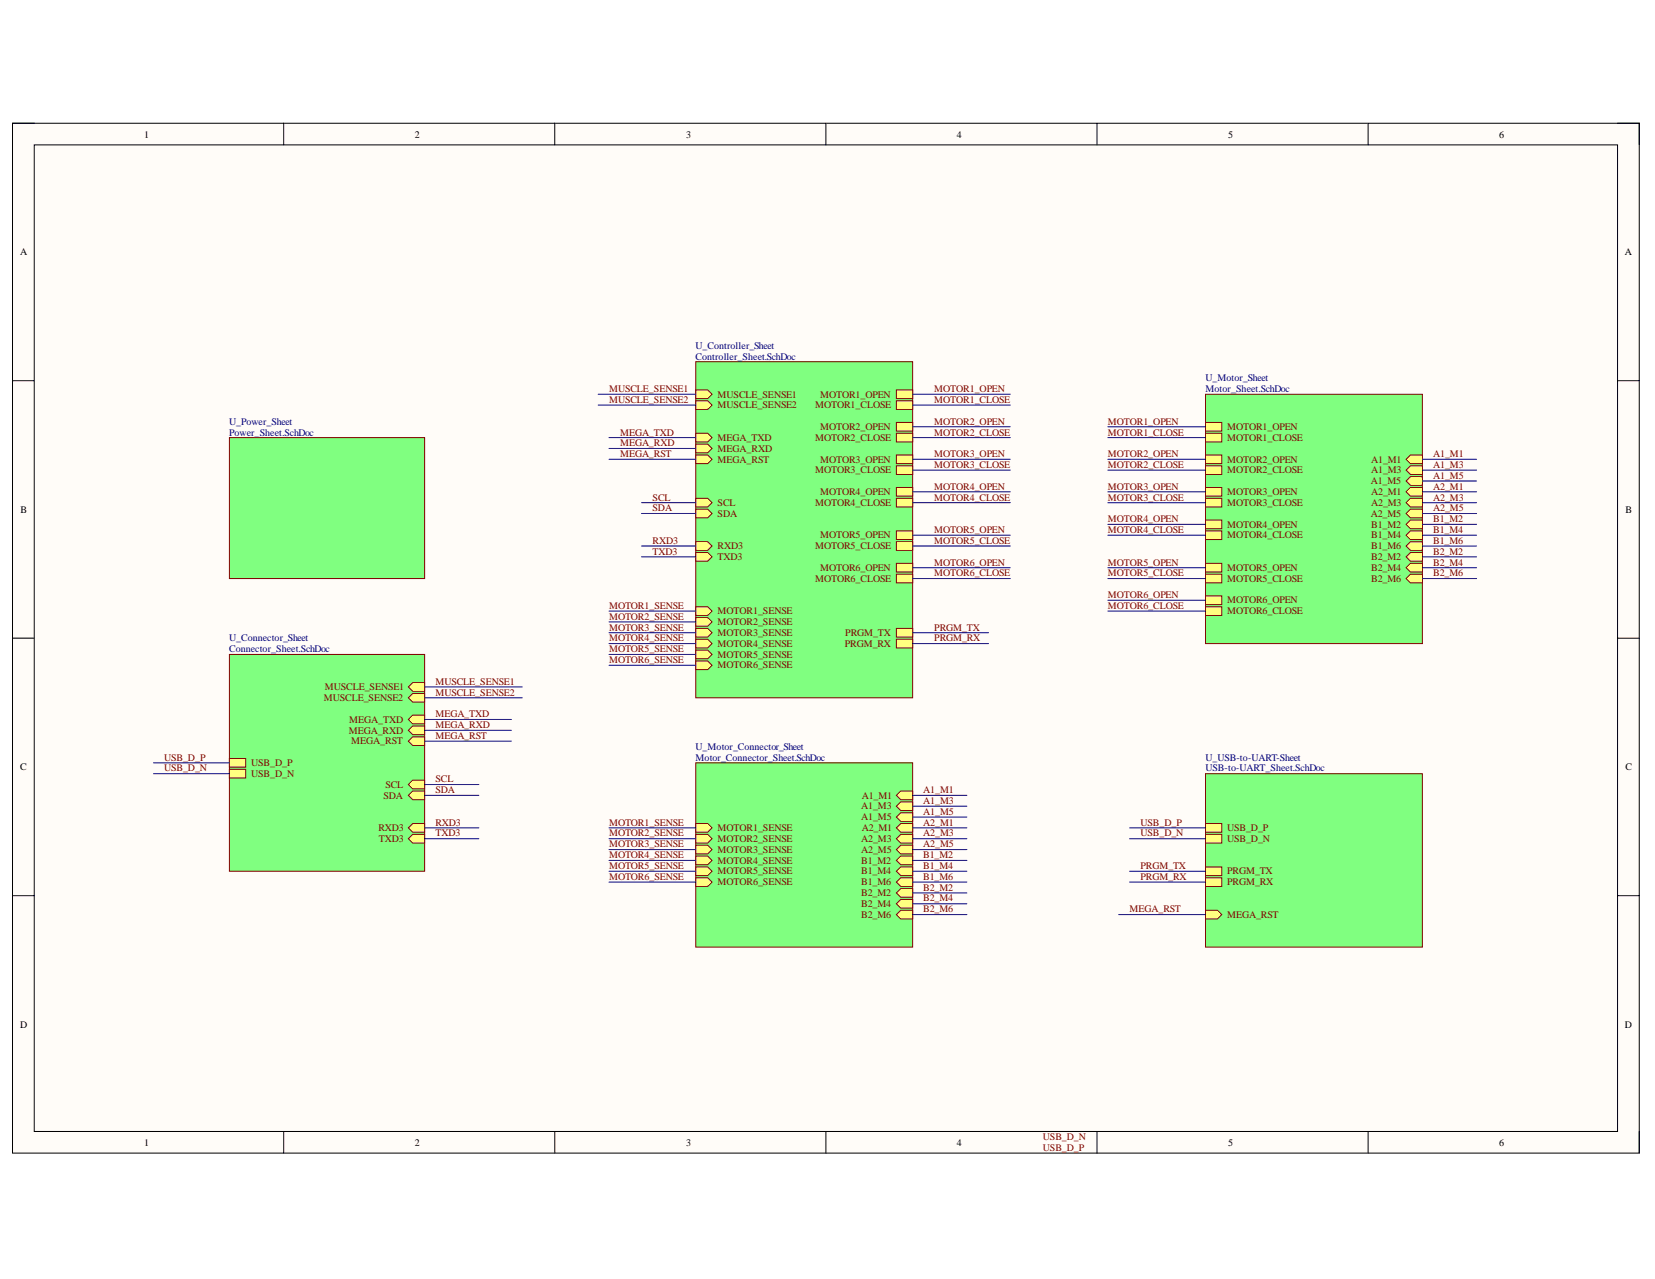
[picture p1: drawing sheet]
<svg xmlns="http://www.w3.org/2000/svg" width="279mm" height="216mm" viewBox="0 0 279 216" stroke-linecap="round" stroke-linejoin="round" font-family="sans-serif">
<path d="M2.1 20.8h274.6v173.8h-274.6z" fill-rule="evenodd" fill="#fffcf8"/>
<path d="M2.1 20.8h274.6v173.8h-274.6z" fill="none" stroke="#000" stroke-width=".17"/>
<path d="M5.8 24.5h267.3v166.5h-267.3z" fill-rule="evenodd" fill="#fffcf8"/>
<g fill="none" stroke="#000" stroke-width=".17">
<path d="M2.1 20.8h3.7M5.8 24.5h267.3v166.5h-267.3zM47.9 20.8v3.7M93.7 20.8v3.7M139.4 20.8v3.7M185.2 20.8v3.7M231 20.8v3.7M273.1 20.8h3.6v3.7M2.1 64.3h3.7M273.1 64.3h3.6M2.1 107.7h3.7M273.1 107.7h3.6"/>
<path d="M2.1 151.2h3.7M273.1 151.2h3.6M47.9 191v3.6M93.7 191v3.6M139.4 191v3.6M185.2 191v3.6M231 191v3.6M276.7 191v3.6"/>
</g>
<path d="M38.7 73.9h33v23.8h-33z" fill-rule="evenodd" fill="#80ff80"/>
<path d="M38.7 73.9h33v23.8h-33z" fill="none" stroke="#800000" stroke-width=".17"/>
<path d="M38.7 110.5h33v36.6h-33z" fill-rule="evenodd" fill="#80ff80"/>
<path d="M38.7 110.5h33v36.6h-33z" fill="none" stroke="#800000" stroke-width=".17"/>
<path d="M68.9 116l.8-.8h2v1.5h-2z" fill-rule="evenodd" fill="#ffff80"/>
<path d="M68.9 116l.8-.8h2v1.5h-2z" fill="none" stroke="#800000" stroke-width=".17"/>
<path d="M68.9 132.4l.8-.7h2v1.5h-2z" fill-rule="evenodd" fill="#ffff80"/>
<path d="M68.9 132.4l.8-.7h2v1.5h-2z" fill="none" stroke="#800000" stroke-width=".17"/>
<path d="M68.9 134.3l.8-.8h2v1.5h-2z" fill-rule="evenodd" fill="#ffff80"/>
<path d="M68.9 134.3l.8-.8h2v1.5h-2z" fill="none" stroke="#800000" stroke-width=".17"/>
<path d="M68.9 117.8l.8-.7h2v1.4h-2z" fill-rule="evenodd" fill="#ffff80"/>
<path d="M68.9 117.8l.8-.7h2v1.4h-2z" fill="none" stroke="#800000" stroke-width=".17"/>
<path d="M68.9 139.7l.8-.7h2v1.5h-2z" fill-rule="evenodd" fill="#ffff80"/>
<path d="M68.9 139.7l.8-.7h2v1.5h-2z" fill="none" stroke="#800000" stroke-width=".17"/>
<path d="M68.9 141.6l.8-.8h2v1.5h-2z" fill-rule="evenodd" fill="#ffff80"/>
<path d="M68.9 141.6l.8-.8h2v1.5h-2z" fill="none" stroke="#800000" stroke-width=".17"/>
<path d="M68.9 121.4l.8-.7h2v1.5h-2z" fill-rule="evenodd" fill="#ffff80"/>
<path d="M68.9 121.4l.8-.7h2v1.5h-2z" fill="none" stroke="#800000" stroke-width=".17"/>
<path d="M68.9 123.3l.8-.8h2v1.5h-2z" fill-rule="evenodd" fill="#ffff80"/>
<path d="M68.9 123.3l.8-.8h2v1.5h-2z" fill="none" stroke="#800000" stroke-width=".17"/>
<path d="M68.9 125.1l.8-.7h2v1.4h-2z" fill-rule="evenodd" fill="#ffff80"/>
<path d="M68.9 125.1l.8-.7h2v1.4h-2z" fill="none" stroke="#800000" stroke-width=".17"/>
<path d="M38.7 128h2.8v1.5h-2.8z" fill-rule="evenodd" fill="#ffff80"/>
<path d="M38.7 128h2.8v1.5h-2.8z" fill="none" stroke="#800000" stroke-width=".17"/>
<path d="M38.7 129.9h2.8v1.4h-2.8z" fill-rule="evenodd" fill="#ffff80"/>
<path d="M38.7 129.9h2.8v1.4h-2.8z" fill="none" stroke="#800000" stroke-width=".17"/>
<path d="M117.5 128.8h36.6v31.1h-36.6z" fill-rule="evenodd" fill="#80ff80"/>
<path d="M117.5 128.8h36.6v31.1h-36.6z" fill="none" stroke="#800000" stroke-width=".17"/>
<path d="M117.5 139h2l.7 .7-.7 .8h-2z" fill-rule="evenodd" fill="#ffff80"/>
<path d="M117.5 139h2l.7 .7-.7 .8h-2z" fill="none" stroke="#800000" stroke-width=".17"/>
<path d="M117.5 140.8h2l.7 .8-.7 .7h-2z" fill-rule="evenodd" fill="#ffff80"/>
<path d="M117.5 140.8h2l.7 .8-.7 .7h-2z" fill="none" stroke="#800000" stroke-width=".17"/>
<path d="M117.5 142.7h2l.7 .7-.7 .7h-2z" fill-rule="evenodd" fill="#ffff80"/>
<path d="M117.5 142.7h2l.7 .7-.7 .7h-2z" fill="none" stroke="#800000" stroke-width=".17"/>
<path d="M117.5 144.5h2l.7 .7-.7 .8h-2z" fill-rule="evenodd" fill="#ffff80"/>
<path d="M117.5 144.5h2l.7 .7-.7 .8h-2z" fill="none" stroke="#800000" stroke-width=".17"/>
<path d="M117.5 146.3h2l.7 .8-.7 .7h-2z" fill-rule="evenodd" fill="#ffff80"/>
<path d="M117.5 146.3h2l.7 .8-.7 .7h-2z" fill="none" stroke="#800000" stroke-width=".17"/>
<path d="M117.5 148.2h2l.7 .7-.7 .7h-2z" fill-rule="evenodd" fill="#ffff80"/>
<path d="M117.5 148.2h2l.7 .7-.7 .7h-2z" fill="none" stroke="#800000" stroke-width=".17"/>
<path d="M151.3 148.9l.8-.7h2v1.4h-2z" fill-rule="evenodd" fill="#ffff80"/>
<path d="M151.3 148.9l.8-.7h2v1.4h-2z" fill="none" stroke="#800000" stroke-width=".17"/>
<path d="M151.3 154.4l.8-.7h2v1.4h-2z" fill-rule="evenodd" fill="#ffff80"/>
<path d="M151.3 154.4l.8-.7h2v1.4h-2z" fill="none" stroke="#800000" stroke-width=".17"/>
<path d="M151.3 137.9l.8-.7h2v1.5h-2z" fill-rule="evenodd" fill="#ffff80"/>
<path d="M151.3 137.9l.8-.7h2v1.5h-2z" fill="none" stroke="#800000" stroke-width=".17"/>
<path d="M151.3 143.4l.8-.7h2v1.4h-2z" fill-rule="evenodd" fill="#ffff80"/>
<path d="M151.3 143.4l.8-.7h2v1.4h-2z" fill="none" stroke="#800000" stroke-width=".17"/>
<path d="M151.3 147.1l.8-.8h2v1.5h-2z" fill-rule="evenodd" fill="#ffff80"/>
<path d="M151.3 147.1l.8-.8h2v1.5h-2z" fill="none" stroke="#800000" stroke-width=".17"/>
<path d="M151.3 152.6l.8-.8h2v1.5h-2z" fill-rule="evenodd" fill="#ffff80"/>
<path d="M151.3 152.6l.8-.8h2v1.5h-2z" fill="none" stroke="#800000" stroke-width=".17"/>
<path d="M151.3 141.6l.8-.8h2v1.5h-2z" fill-rule="evenodd" fill="#ffff80"/>
<path d="M151.3 141.6l.8-.8h2v1.5h-2z" fill="none" stroke="#800000" stroke-width=".17"/>
<path d="M151.3 136.1l.8-.7h2v1.4h-2z" fill-rule="evenodd" fill="#ffff80"/>
<path d="M151.3 136.1l.8-.7h2v1.4h-2z" fill="none" stroke="#800000" stroke-width=".17"/>
<path d="M151.3 150.7l.8-.7h2v1.5h-2z" fill-rule="evenodd" fill="#ffff80"/>
<path d="M151.3 150.7l.8-.7h2v1.5h-2z" fill="none" stroke="#800000" stroke-width=".17"/>
<path d="M151.3 145.2l.8-.7h2v1.5h-2z" fill-rule="evenodd" fill="#ffff80"/>
<path d="M151.3 145.2l.8-.7h2v1.5h-2z" fill="none" stroke="#800000" stroke-width=".17"/>
<path d="M151.3 139.7l.8-.7h2v1.5h-2z" fill-rule="evenodd" fill="#ffff80"/>
<path d="M151.3 139.7l.8-.7h2v1.5h-2z" fill="none" stroke="#800000" stroke-width=".17"/>
<path d="M151.3 134.3l.8-.8h2v1.5h-2z" fill-rule="evenodd" fill="#ffff80"/>
<path d="M151.3 134.3l.8-.8h2v1.5h-2z" fill="none" stroke="#800000" stroke-width=".17"/>
<path d="M117.5 61.1h36.6v56.7h-36.6z" fill-rule="evenodd" fill="#80ff80"/>
<path d="M117.5 61.1h36.6v56.7h-36.6z" fill="none" stroke="#800000" stroke-width=".17"/>
<path d="M117.5 102.4h2l.7 .8-.7 .7h-2z" fill-rule="evenodd" fill="#ffff80"/>
<path d="M117.5 102.4h2l.7 .8-.7 .7h-2z" fill="none" stroke="#800000" stroke-width=".17"/>
<path d="M117.5 104.2h2l.7 .8-.7 .7h-2z" fill-rule="evenodd" fill="#ffff80"/>
<path d="M117.5 104.2h2l.7 .8-.7 .7h-2z" fill="none" stroke="#800000" stroke-width=".17"/>
<path d="M117.5 106.1h2l.7 .7-.7 .7h-2z" fill-rule="evenodd" fill="#ffff80"/>
<path d="M117.5 106.1h2l.7 .7-.7 .7h-2z" fill="none" stroke="#800000" stroke-width=".17"/>
<path d="M117.5 107.9h2l.7 .7-.7 .8h-2z" fill-rule="evenodd" fill="#ffff80"/>
<path d="M117.5 107.9h2l.7 .7-.7 .8h-2z" fill="none" stroke="#800000" stroke-width=".17"/>
<path d="M117.5 109.7h2l.7 .8-.7 .7h-2z" fill-rule="evenodd" fill="#ffff80"/>
<path d="M117.5 109.7h2l.7 .8-.7 .7h-2z" fill="none" stroke="#800000" stroke-width=".17"/>
<path d="M117.5 111.6h2l.7 .7-.7 .7h-2z" fill-rule="evenodd" fill="#ffff80"/>
<path d="M117.5 111.6h2l.7 .7-.7 .7h-2z" fill="none" stroke="#800000" stroke-width=".17"/>
<path d="M151.3 89.6h2.8v1.5h-2.8z" fill-rule="evenodd" fill="#ffff80"/>
<path d="M151.3 89.6h2.8v1.5h-2.8z" fill="none" stroke="#800000" stroke-width=".17"/>
<path d="M151.3 91.4h2.8v1.5h-2.8z" fill-rule="evenodd" fill="#ffff80"/>
<path d="M151.3 91.4h2.8v1.5h-2.8z" fill="none" stroke="#800000" stroke-width=".17"/>
<path d="M151.3 95.1h2.8v1.5h-2.8z" fill-rule="evenodd" fill="#ffff80"/>
<path d="M151.3 95.1h2.8v1.5h-2.8z" fill="none" stroke="#800000" stroke-width=".17"/>
<path d="M151.3 96.9h2.8v1.5h-2.8z" fill-rule="evenodd" fill="#ffff80"/>
<path d="M151.3 96.9h2.8v1.5h-2.8z" fill="none" stroke="#800000" stroke-width=".17"/>
<path d="M151.3 65.8h2.8v1.5h-2.8z" fill-rule="evenodd" fill="#ffff80"/>
<path d="M151.3 65.8h2.8v1.5h-2.8z" fill="none" stroke="#800000" stroke-width=".17"/>
<path d="M151.3 67.6h2.8v1.5h-2.8z" fill-rule="evenodd" fill="#ffff80"/>
<path d="M151.3 67.6h2.8v1.5h-2.8z" fill="none" stroke="#800000" stroke-width=".17"/>
<path d="M151.3 71.3h2.8v1.5h-2.8z" fill-rule="evenodd" fill="#ffff80"/>
<path d="M151.3 71.3h2.8v1.5h-2.8z" fill="none" stroke="#800000" stroke-width=".17"/>
<path d="M151.3 73.1h2.8v1.5h-2.8z" fill-rule="evenodd" fill="#ffff80"/>
<path d="M151.3 73.1h2.8v1.5h-2.8z" fill="none" stroke="#800000" stroke-width=".17"/>
<path d="M151.3 76.8h2.8v1.5h-2.8z" fill-rule="evenodd" fill="#ffff80"/>
<path d="M151.3 76.8h2.8v1.5h-2.8z" fill="none" stroke="#800000" stroke-width=".17"/>
<path d="M151.3 78.6h2.8v1.5h-2.8z" fill-rule="evenodd" fill="#ffff80"/>
<path d="M151.3 78.6h2.8v1.5h-2.8z" fill="none" stroke="#800000" stroke-width=".17"/>
<path d="M151.3 82.3h2.8v1.5h-2.8z" fill-rule="evenodd" fill="#ffff80"/>
<path d="M151.3 82.3h2.8v1.5h-2.8z" fill="none" stroke="#800000" stroke-width=".17"/>
<path d="M151.3 84.1h2.8v1.5h-2.8z" fill-rule="evenodd" fill="#ffff80"/>
<path d="M151.3 84.1h2.8v1.5h-2.8z" fill="none" stroke="#800000" stroke-width=".17"/>
<path d="M117.5 84.1h2l.7 .8-.7 .7h-2z" fill-rule="evenodd" fill="#ffff80"/>
<path d="M117.5 84.1h2l.7 .8-.7 .7h-2z" fill="none" stroke="#800000" stroke-width=".17"/>
<path d="M117.5 86h2l.7 .7-.7 .7h-2z" fill-rule="evenodd" fill="#ffff80"/>
<path d="M117.5 86h2l.7 .7-.7 .7h-2z" fill="none" stroke="#800000" stroke-width=".17"/>
<path d="M117.5 91.4h2l.7 .8-.7 .7h-2z" fill-rule="evenodd" fill="#ffff80"/>
<path d="M117.5 91.4h2l.7 .8-.7 .7h-2z" fill="none" stroke="#800000" stroke-width=".17"/>
<path d="M117.5 93.3h2l.7 .7-.7 .7h-2z" fill-rule="evenodd" fill="#ffff80"/>
<path d="M117.5 93.3h2l.7 .7-.7 .7h-2z" fill="none" stroke="#800000" stroke-width=".17"/>
<path d="M117.5 73.1h2l.7 .8-.7 .7h-2z" fill-rule="evenodd" fill="#ffff80"/>
<path d="M117.5 73.1h2l.7 .8-.7 .7h-2z" fill="none" stroke="#800000" stroke-width=".17"/>
<path d="M117.5 75h2l.7 .7-.7 .7h-2z" fill-rule="evenodd" fill="#ffff80"/>
<path d="M117.5 75h2l.7 .7-.7 .7h-2z" fill="none" stroke="#800000" stroke-width=".17"/>
<path d="M117.5 76.8h2l.7 .7-.7 .8h-2z" fill-rule="evenodd" fill="#ffff80"/>
<path d="M117.5 76.8h2l.7 .7-.7 .8h-2z" fill="none" stroke="#800000" stroke-width=".17"/>
<path d="M117.5 65.8h2l.7 .7-.7 .8h-2z" fill-rule="evenodd" fill="#ffff80"/>
<path d="M117.5 65.8h2l.7 .7-.7 .8h-2z" fill="none" stroke="#800000" stroke-width=".17"/>
<path d="M117.5 67.6h2l.7 .8-.7 .7h-2z" fill-rule="evenodd" fill="#ffff80"/>
<path d="M117.5 67.6h2l.7 .8-.7 .7h-2z" fill="none" stroke="#800000" stroke-width=".17"/>
<path d="M151.3 107.9h2.8v1.5h-2.8z" fill-rule="evenodd" fill="#ffff80"/>
<path d="M151.3 107.9h2.8v1.5h-2.8z" fill="none" stroke="#800000" stroke-width=".17"/>
<path d="M151.3 106.1h2.8v1.4h-2.8z" fill-rule="evenodd" fill="#ffff80"/>
<path d="M151.3 106.1h2.8v1.4h-2.8z" fill="none" stroke="#800000" stroke-width=".17"/>
<path d="M203.5 66.6h36.6v42h-36.6z" fill-rule="evenodd" fill="#80ff80"/>
<path d="M203.5 66.6h36.6v42h-36.6z" fill="none" stroke="#800000" stroke-width=".17"/>
<path d="M237.4 97.7l.7-.8h2v1.5h-2z" fill-rule="evenodd" fill="#ffff80"/>
<path d="M237.4 97.7l.7-.8h2v1.5h-2z" fill="none" stroke="#800000" stroke-width=".17"/>
<path d="M237.4 92.2l.7-.8h2v1.5h-2z" fill-rule="evenodd" fill="#ffff80"/>
<path d="M237.4 92.2l.7-.8h2v1.5h-2z" fill="none" stroke="#800000" stroke-width=".17"/>
<path d="M237.4 86.7l.7-.7h2v1.4h-2z" fill-rule="evenodd" fill="#ffff80"/>
<path d="M237.4 86.7l.7-.7h2v1.4h-2z" fill="none" stroke="#800000" stroke-width=".17"/>
<path d="M238.1 80.5h2v1.4h-2l-.7-.7z" fill-rule="evenodd" fill="#ffff80"/>
<path d="M238.1 80.5h2v1.4h-2l-.7-.7z" fill="none" stroke="#800000" stroke-width=".17"/>
<path d="M238.1 95.1h2v1.5h-2l-.7-.8z" fill-rule="evenodd" fill="#ffff80"/>
<path d="M238.1 95.1h2v1.5h-2l-.7-.8z" fill="none" stroke="#800000" stroke-width=".17"/>
<path d="M238.1 89.6h2v1.5h-2l-.7-.8z" fill-rule="evenodd" fill="#ffff80"/>
<path d="M238.1 89.6h2v1.5h-2l-.7-.8z" fill="none" stroke="#800000" stroke-width=".17"/>
<path d="M238.1 84.1h2v1.5h-2l-.7-.7z" fill-rule="evenodd" fill="#ffff80"/>
<path d="M238.1 84.1h2v1.5h-2l-.7-.7z" fill="none" stroke="#800000" stroke-width=".17"/>
<path d="M237.4 79.4l.7-.8h2v1.5h-2z" fill-rule="evenodd" fill="#ffff80"/>
<path d="M237.4 79.4l.7-.8h2v1.5h-2z" fill="none" stroke="#800000" stroke-width=".17"/>
<path d="M237.4 94l.7-.7h2v1.4h-2z" fill-rule="evenodd" fill="#ffff80"/>
<path d="M237.4 94l.7-.7h2v1.4h-2z" fill="none" stroke="#800000" stroke-width=".17"/>
<path d="M237.4 88.5l.7-.7h2v1.4h-2z" fill-rule="evenodd" fill="#ffff80"/>
<path d="M237.4 88.5l.7-.7h2v1.4h-2z" fill="none" stroke="#800000" stroke-width=".17"/>
<path d="M237.4 83l.7-.7h2v1.4h-2z" fill-rule="evenodd" fill="#ffff80"/>
<path d="M237.4 83l.7-.7h2v1.4h-2z" fill="none" stroke="#800000" stroke-width=".17"/>
<path d="M237.4 77.5l.7-.7h2v1.5h-2z" fill-rule="evenodd" fill="#ffff80"/>
<path d="M237.4 77.5l.7-.7h2v1.5h-2z" fill="none" stroke="#800000" stroke-width=".17"/>
<path d="M203.5 102.4h2.8v1.5h-2.8z" fill-rule="evenodd" fill="#ffff80"/>
<path d="M203.5 102.4h2.8v1.5h-2.8z" fill="none" stroke="#800000" stroke-width=".17"/>
<path d="M203.5 78.6h2.8v1.5h-2.8z" fill-rule="evenodd" fill="#ffff80"/>
<path d="M203.5 78.6h2.8v1.5h-2.8z" fill="none" stroke="#800000" stroke-width=".17"/>
<path d="M203.5 76.8h2.8v1.5h-2.8z" fill-rule="evenodd" fill="#ffff80"/>
<path d="M203.5 76.8h2.8v1.5h-2.8z" fill="none" stroke="#800000" stroke-width=".17"/>
<path d="M203.5 87.8h2.8v1.4h-2.8z" fill-rule="evenodd" fill="#ffff80"/>
<path d="M203.5 87.8h2.8v1.4h-2.8z" fill="none" stroke="#800000" stroke-width=".17"/>
<path d="M203.5 96.9h2.8v1.5h-2.8z" fill-rule="evenodd" fill="#ffff80"/>
<path d="M203.5 96.9h2.8v1.5h-2.8z" fill="none" stroke="#800000" stroke-width=".17"/>
<path d="M203.5 82.3h2.8v1.4h-2.8z" fill-rule="evenodd" fill="#ffff80"/>
<path d="M203.5 82.3h2.8v1.4h-2.8z" fill="none" stroke="#800000" stroke-width=".17"/>
<path d="M203.5 71.3h2.8v1.5h-2.8z" fill-rule="evenodd" fill="#ffff80"/>
<path d="M203.5 71.3h2.8v1.5h-2.8z" fill="none" stroke="#800000" stroke-width=".17"/>
<path d="M203.5 89.6h2.8v1.5h-2.8z" fill-rule="evenodd" fill="#ffff80"/>
<path d="M203.5 89.6h2.8v1.5h-2.8z" fill="none" stroke="#800000" stroke-width=".17"/>
<path d="M203.5 84.1h2.8v1.5h-2.8z" fill-rule="evenodd" fill="#ffff80"/>
<path d="M203.5 84.1h2.8v1.5h-2.8z" fill="none" stroke="#800000" stroke-width=".17"/>
<path d="M203.5 100.6h2.8v1.5h-2.8z" fill-rule="evenodd" fill="#ffff80"/>
<path d="M203.5 100.6h2.8v1.5h-2.8z" fill="none" stroke="#800000" stroke-width=".17"/>
<path d="M203.5 73.1h2.8v1.5h-2.8z" fill-rule="evenodd" fill="#ffff80"/>
<path d="M203.5 73.1h2.8v1.5h-2.8z" fill="none" stroke="#800000" stroke-width=".17"/>
<path d="M203.5 95.1h2.8v1.5h-2.8z" fill-rule="evenodd" fill="#ffff80"/>
<path d="M203.5 95.1h2.8v1.5h-2.8z" fill="none" stroke="#800000" stroke-width=".17"/>
<path d="M203.5 130.6h36.6v29.3h-36.6z" fill-rule="evenodd" fill="#80ff80"/>
<path d="M203.5 130.6h36.6v29.3h-36.6z" fill="none" stroke="#800000" stroke-width=".17"/>
<path d="M203.5 139h2.8v1.5h-2.8z" fill-rule="evenodd" fill="#ffff80"/>
<path d="M203.5 139h2.8v1.5h-2.8z" fill="none" stroke="#800000" stroke-width=".17"/>
<path d="M203.5 140.8h2.8v1.5h-2.8z" fill-rule="evenodd" fill="#ffff80"/>
<path d="M203.5 140.8h2.8v1.5h-2.8z" fill="none" stroke="#800000" stroke-width=".17"/>
<path d="M203.5 148.2h2.8v1.4h-2.8z" fill-rule="evenodd" fill="#ffff80"/>
<path d="M203.5 148.2h2.8v1.4h-2.8z" fill="none" stroke="#800000" stroke-width=".17"/>
<path d="M203.5 146.3h2.8v1.5h-2.8z" fill-rule="evenodd" fill="#ffff80"/>
<path d="M203.5 146.3h2.8v1.5h-2.8z" fill="none" stroke="#800000" stroke-width=".17"/>
<path d="M203.5 153.7h2l.8 .7-.8 .7h-2z" fill-rule="evenodd" fill="#ffff80"/>
<path d="M203.5 153.7h2l.8 .7-.8 .7h-2z" fill="none" stroke="#800000" stroke-width=".17"/>
<g fill="none" stroke="#000080" stroke-width=".17">
<path d="M101 66.5h16.5M101 68.4h16.5M102.8 73.9h14.7M102.8 77.5h14.7M102.8 75.7h14.7M154.1 66.5h16.5M154.1 68.4h16.5M154.1 72h16.5M154.1 73.9h16.5M154.1 77.5h16.5M154.1 79.4h16.5M187 72h16.5"/>
<path d="M187 73.9h16.5M187 77.5h16.5M187 79.4h16.5M240.1 77.5h9.2M240.1 79.4h9.2M108.3 84.9h9.2M108.3 92.2h9.2M108.3 86.7h9.2M108.3 94h9.2M154.1 83h16.5M154.1 84.9h16.5M154.1 90.3h16.5"/>
<path d="M154.1 92.2h16.5M154.1 95.8h16.5M154.1 97.7h16.5M187 83h16.5M187 90.3h16.5M187 95.8h16.5M187 97.7h16.5M187 84.9h16.5M187 88.5h16.5M240.1 83h9.2M240.1 90.3h9.2M240.1 92.2h9.2"/>
<path d="M240.1 95.8h9.2M240.1 97.7h9.2M240.1 84.9h9.2M240.1 88.5h9.2M240.1 86.7h9.2M240.1 94h9.2M240.1 81.2h9.2M71.7 116h16.5M71.7 117.8h16.5M102.8 103.2h14.7M102.8 105h14.7M102.8 106.8h14.7"/>
<path d="M102.8 108.6h14.7M102.8 110.5h14.7M102.8 112.3h14.7M154.1 106.8h12.8M154.1 108.6h12.8M187 103.2h16.5M187 101.3h16.5M25.9 128.8h12.8M25.9 130.6h12.8M71.7 139.7h9.1M71.7 132.4h9.1M71.7 134.3h9.1"/>
<path d="M71.7 121.4h14.6M71.7 123.3h14.6M71.7 125.1h14.6M102.8 139.7h14.7M154.1 139.7h9.1M154.1 134.3h9.1M154.1 136.1h9.1M154.1 137.9h9.1M190.7 139.7h12.8M71.7 141.6h9.1M102.8 141.6h14.7M102.8 143.4h14.7"/>
<path d="M102.8 145.2h14.7M102.8 147.1h14.7M102.8 148.9h14.7M154.1 141.6h9.1M154.1 143.4h9.1M154.1 145.2h9.1M154.1 147.1h9.1M154.1 148.9h9.1M154.1 150.7h9.1M154.1 152.6h9.1M154.1 154.4h9.1M188.9 154.4h14.6"/>
<path d="M190.7 141.6h12.8M190.7 147.1h12.8M190.7 148.9h12.8"/>
</g>
<g font-size="1.7">
<text x="24.3" y="23.2">1</text>
<text x="70" y="23.2">2</text>
<text x="115.8" y="23.2">3</text>
<text x="161.5" y="23.2">4</text>
<text x="207.3" y="23.2">5</text>
<text x="253.1" y="23.2">6</text>
<text x="3.4" y="43.1">A</text>
<text x="274.3" y="43.1">A</text>
<text x="3.5" y="86.6">B</text>
<text x="274.4" y="86.6">B</text>
<text x="3.4" y="130">C</text>
<text x="274.4" y="130">C</text>
<text x="3.4" y="173.5">D</text>
<text x="274.3" y="173.5">D</text>
<text x="24.3" y="193.4">1</text>
<text x="70" y="193.4">2</text>
<text x="115.8" y="193.4">3</text>
<text x="161.5" y="193.4">4</text>
<text x="207.3" y="193.4">5</text>
<text x="253.1" y="193.4">6</text>
</g>
<g font-size="1.7" fill="#000080">
<text x="117.4" y="58.9">U_Controller_Sheet</text>
<text x="117.4" y="60.7">Controller_Sheet.SchDoc</text>
<text x="203.5" y="64.3">U_Motor_Sheet</text>
<text x="38.7" y="71.7">U_Power_Sheet</text>
<text x="203.5" y="66.2">Motor_Sheet.SchDoc</text>
<text x="38.7" y="73.6">Power_Sheet.SchDoc</text>
<text x="38.7" y="108.3">U_Connector_Sheet</text>
<text x="38.7" y="110.1">Connector_Sheet.SchDoc</text>
<text x="117.4" y="126.6">U_Motor_Connector_Sheet</text>
<text x="117.4" y="128.4">Motor_Connector_Sheet.SchDoc</text>
<text x="203.5" y="128.4">U_USB-to-UART-Sheet</text>
<text x="203.5" y="130.2">USB-to-UART_Sheet.SchDoc</text>
</g>
<g font-size="1.7" fill="#800000">
<text x="102.8" y="66.2">MUSCLE_SENSE1</text>
<text x="102.8" y="68.1">MUSCLE_SENSE2</text>
<text x="121.2" y="67.1">MUSCLE_SENSE1</text>
<text x="121.2" y="68.9">MUSCLE_SENSE2</text>
<text x="137.6" y="68.9">MOTOR1_CLOSE</text>
<text x="138.5" y="67.1">MOTOR1_OPEN</text>
<text x="157.7" y="66.2">MOTOR1_OPEN</text>
<text x="157.7" y="68.1">MOTOR1_CLOSE</text>
<text x="157.7" y="71.7">MOTOR2_OPEN</text>
<text x="187.1" y="71.7">MOTOR1_OPEN</text>
<text x="104.7" y="73.6">MEGA_TXD</text>
<text x="104.7" y="75.3">MEGA_RXD</text>
<text x="104.7" y="77.2">MEGA_RST</text>
<text x="121.2" y="74.4">MEGA_TXD</text>
<text x="121.2" y="76.3">MEGA_RXD</text>
<text x="137.6" y="74.4">MOTOR2_CLOSE</text>
<text x="138.5" y="72.6">MOTOR2_OPEN</text>
<text x="157.7" y="73.6">MOTOR2_CLOSE</text>
<text x="157.7" y="77.2">MOTOR3_OPEN</text>
<text x="187.1" y="73.6">MOTOR1_CLOSE</text>
<text x="187.1" y="77.2">MOTOR2_OPEN</text>
<text x="207.2" y="72.6">MOTOR1_OPEN</text>
<text x="207.2" y="74.4">MOTOR1_CLOSE</text>
<text x="242" y="77.2">A1_M1</text>
<text x="121.2" y="78.1">MEGA_RST</text>
<text x="137.6" y="79.9">MOTOR3_CLOSE</text>
<text x="138.5" y="78.1">MOTOR3_OPEN</text>
<text x="138.5" y="83.6">MOTOR4_OPEN</text>
<text x="157.7" y="79">MOTOR3_CLOSE</text>
<text x="157.7" y="82.7">MOTOR4_OPEN</text>
<text x="187.1" y="79">MOTOR2_CLOSE</text>
<text x="187.1" y="82.7">MOTOR3_OPEN</text>
<text x="207.2" y="79.9">MOTOR2_CLOSE</text>
<text x="207.2" y="78.1">MOTOR2_OPEN</text>
<text x="207.2" y="83.6">MOTOR3_OPEN</text>
<text x="231.4" y="81.7">A1_M5</text>
<text x="231.5" y="79.9">A1_M3</text>
<text x="231.5" y="83.6">A2_M1</text>
<text x="231.5" y="78.1">A1_M1</text>
<text x="242" y="80.8">A1_M5</text>
<text x="242" y="79">A1_M3</text>
<text x="242" y="82.7">A2_M1</text>
<text x="110.2" y="84.5">SCL</text>
<text x="110.2" y="86.3">SDA</text>
<text x="121.2" y="85.4">SCL</text>
<text x="121.2" y="87.2">SDA</text>
<text x="137.6" y="85.4">MOTOR4_CLOSE</text>
<text x="157.7" y="84.5">MOTOR4_CLOSE</text>
<text x="187.1" y="84.5">MOTOR3_CLOSE</text>
<text x="187.1" y="88.2">MOTOR4_OPEN</text>
<text x="207.2" y="89.1">MOTOR4_OPEN</text>
<text x="207.2" y="85.4">MOTOR3_CLOSE</text>
<text x="231.4" y="87.2">A2_M5</text>
<text x="231.5" y="85.4">A2_M3</text>
<text x="231.5" y="89.1">B1_M2</text>
<text x="242" y="86.3">A2_M5</text>
<text x="242" y="84.5">A2_M3</text>
<text x="242" y="88.2">B1_M2</text>
<text x="110.2" y="91.8">RXD3</text>
<text x="110.2" y="93.7">TXD3</text>
<text x="121.2" y="92.7">RXD3</text>
<text x="121.2" y="94.6">TXD3</text>
<text x="137.6" y="92.7">MOTOR5_CLOSE</text>
<text x="138.5" y="90.9">MOTOR5_OPEN</text>
<text x="157.7" y="90">MOTOR5_OPEN</text>
<text x="157.7" y="91.8">MOTOR5_CLOSE</text>
<text x="157.7" y="95.5">MOTOR6_OPEN</text>
<text x="187.1" y="90">MOTOR4_CLOSE</text>
<text x="187.1" y="95.5">MOTOR5_OPEN</text>
<text x="207.2" y="90.9">MOTOR4_CLOSE</text>
<text x="231.5" y="92.7">B1_M6</text>
<text x="231.5" y="90.9">B1_M4</text>
<text x="231.5" y="94.6">B2_M2</text>
<text x="242" y="91.8">B1_M6</text>
<text x="242" y="95.5">B2_M4</text>
<text x="242" y="90">B1_M4</text>
<text x="242" y="93.7">B2_M2</text>
<text x="137.6" y="98.2">MOTOR6_CLOSE</text>
<text x="138.5" y="96.4">MOTOR6_OPEN</text>
<text x="157.7" y="97.3">MOTOR6_CLOSE</text>
<text x="187.1" y="97.3">MOTOR5_CLOSE</text>
<text x="187.1" y="101">MOTOR6_OPEN</text>
<text x="207.2" y="98.2">MOTOR5_CLOSE</text>
<text x="207.2" y="101.8">MOTOR6_OPEN</text>
<text x="207.2" y="96.4">MOTOR5_OPEN</text>
<text x="231.5" y="98.2">B2_M6</text>
<text x="231.5" y="96.4">B2_M4</text>
<text x="242" y="97.3">B2_M6</text>
<text x="102.8" y="102.8">MOTOR1_SENSE</text>
<text x="102.8" y="104.6">MOTOR2_SENSE</text>
<text x="102.8" y="106.5">MOTOR3_SENSE</text>
<text x="121.2" y="103.7">MOTOR1_SENSE</text>
<text x="121.2" y="105.6">MOTOR2_SENSE</text>
<text x="121.2" y="107.3">MOTOR3_SENSE</text>
<text x="142.7" y="107.3">PRGM_TX</text>
<text x="157.7" y="106.5">PRGM_TX</text>
<text x="187.1" y="102.8">MOTOR6_CLOSE</text>
<text x="207.2" y="103.7">MOTOR6_CLOSE</text>
<text x="102.8" y="108.3">MOTOR4_SENSE</text>
<text x="102.8" y="110.1">MOTOR5_SENSE</text>
<text x="102.8" y="112">MOTOR6_SENSE</text>
<text x="121.2" y="109.2">MOTOR4_SENSE</text>
<text x="121.2" y="111">MOTOR5_SENSE</text>
<text x="121.2" y="112.8">MOTOR6_SENSE</text>
<text x="142.6" y="109.2">PRGM_RX</text>
<text x="157.7" y="108.3">PRGM_RX</text>
<text x="54.7" y="118.3">MUSCLE_SENSE2</text>
<text x="54.8" y="116.5">MUSCLE_SENSE1</text>
<text x="73.5" y="115.6">MUSCLE_SENSE1</text>
<text x="73.5" y="117.5">MUSCLE_SENSE2</text>
<text x="58.9" y="123.9">MEGA_RXD</text>
<text x="59" y="122">MEGA_TXD</text>
<text x="59.3" y="125.7">MEGA_RST</text>
<text x="73.5" y="121.1">MEGA_TXD</text>
<text x="73.5" y="123">MEGA_RXD</text>
<text x="73.5" y="124.7">MEGA_RST</text>
<text x="27.7" y="128.4">USB_D_P</text>
<text x="27.7" y="130.2">USB_D_N</text>
<text x="42.4" y="129.4">USB_D_P</text>
<text x="42.4" y="131.1">USB_D_N</text>
<text x="64.7" y="134.9">SDA</text>
<text x="65.1" y="133">SCL</text>
<text x="73.5" y="132.1">SCL</text>
<text x="73.5" y="133.9">SDA</text>
<text x="145.4" y="136.6">A1_M3</text>
<text x="145.5" y="134.9">A1_M1</text>
<text x="155.9" y="137.6">A1_M5</text>
<text x="155.9" y="135.7">A1_M3</text>
<text x="155.9" y="133.9">A1_M1</text>
<text x="63.9" y="140.3">RXD3</text>
<text x="64" y="142.1">TXD3</text>
<text x="73.5" y="139.4">RXD3</text>
<text x="73.5" y="141.2">TXD3</text>
<text x="102.8" y="139.4">MOTOR1_SENSE</text>
<text x="102.8" y="141.2">MOTOR2_SENSE</text>
<text x="102.8" y="143.1">MOTOR3_SENSE</text>
<text x="121.2" y="140.3">MOTOR1_SENSE</text>
<text x="121.2" y="142.1">MOTOR2_SENSE</text>
<text x="121.2" y="144">MOTOR3_SENSE</text>
<text x="145.4" y="138.5">A1_M5</text>
<text x="145.4" y="144">A2_M5</text>
<text x="145.4" y="142.1">A2_M3</text>
<text x="145.5" y="140.3">A2_M1</text>
<text x="155.9" y="143.1">A2_M5</text>
<text x="155.9" y="141.2">A2_M3</text>
<text x="155.9" y="139.4">A2_M1</text>
<text x="192.5" y="139.4">USB_D_P</text>
<text x="192.5" y="141.2">USB_D_N</text>
<text x="207.2" y="140.3">USB_D_P</text>
<text x="207.2" y="142.1">USB_D_N</text>
<text x="102.8" y="144.9">MOTOR4_SENSE</text>
<text x="102.8" y="146.7">MOTOR5_SENSE</text>
<text x="102.8" y="148.5">MOTOR6_SENSE</text>
<text x="121.2" y="145.8">MOTOR4_SENSE</text>
<text x="121.2" y="147.6">MOTOR5_SENSE</text>
<text x="121.2" y="149.5">MOTOR6_SENSE</text>
<text x="145.4" y="149.5">B1_M6</text>
<text x="145.4" y="147.6">B1_M4</text>
<text x="145.4" y="145.8">B1_M2</text>
<text x="155.9" y="148.5">B1_M6</text>
<text x="155.9" y="146.7">B1_M4</text>
<text x="155.9" y="144.9">B1_M2</text>
<text x="192.5" y="146.7">PRGM_TX</text>
<text x="192.5" y="148.5">PRGM_RX</text>
<text x="207.2" y="149.5">PRGM_RX</text>
<text x="207.2" y="147.6">PRGM_TX</text>
<text x="145.4" y="155">B2_M6</text>
<text x="145.4" y="153.1">B2_M4</text>
<text x="145.4" y="151.3">B2_M2</text>
<text x="155.9" y="154">B2_M6</text>
<text x="155.9" y="152.2">B2_M4</text>
<text x="155.9" y="150.4">B2_M2</text>
<text x="190.7" y="154">MEGA_RST</text>
<text x="207.2" y="155">MEGA_RST</text>
<text x="176.1" y="192.5">USB_D_N</text>
<text x="176.1" y="194.3">USB_D_P</text>
</g>
</svg>
